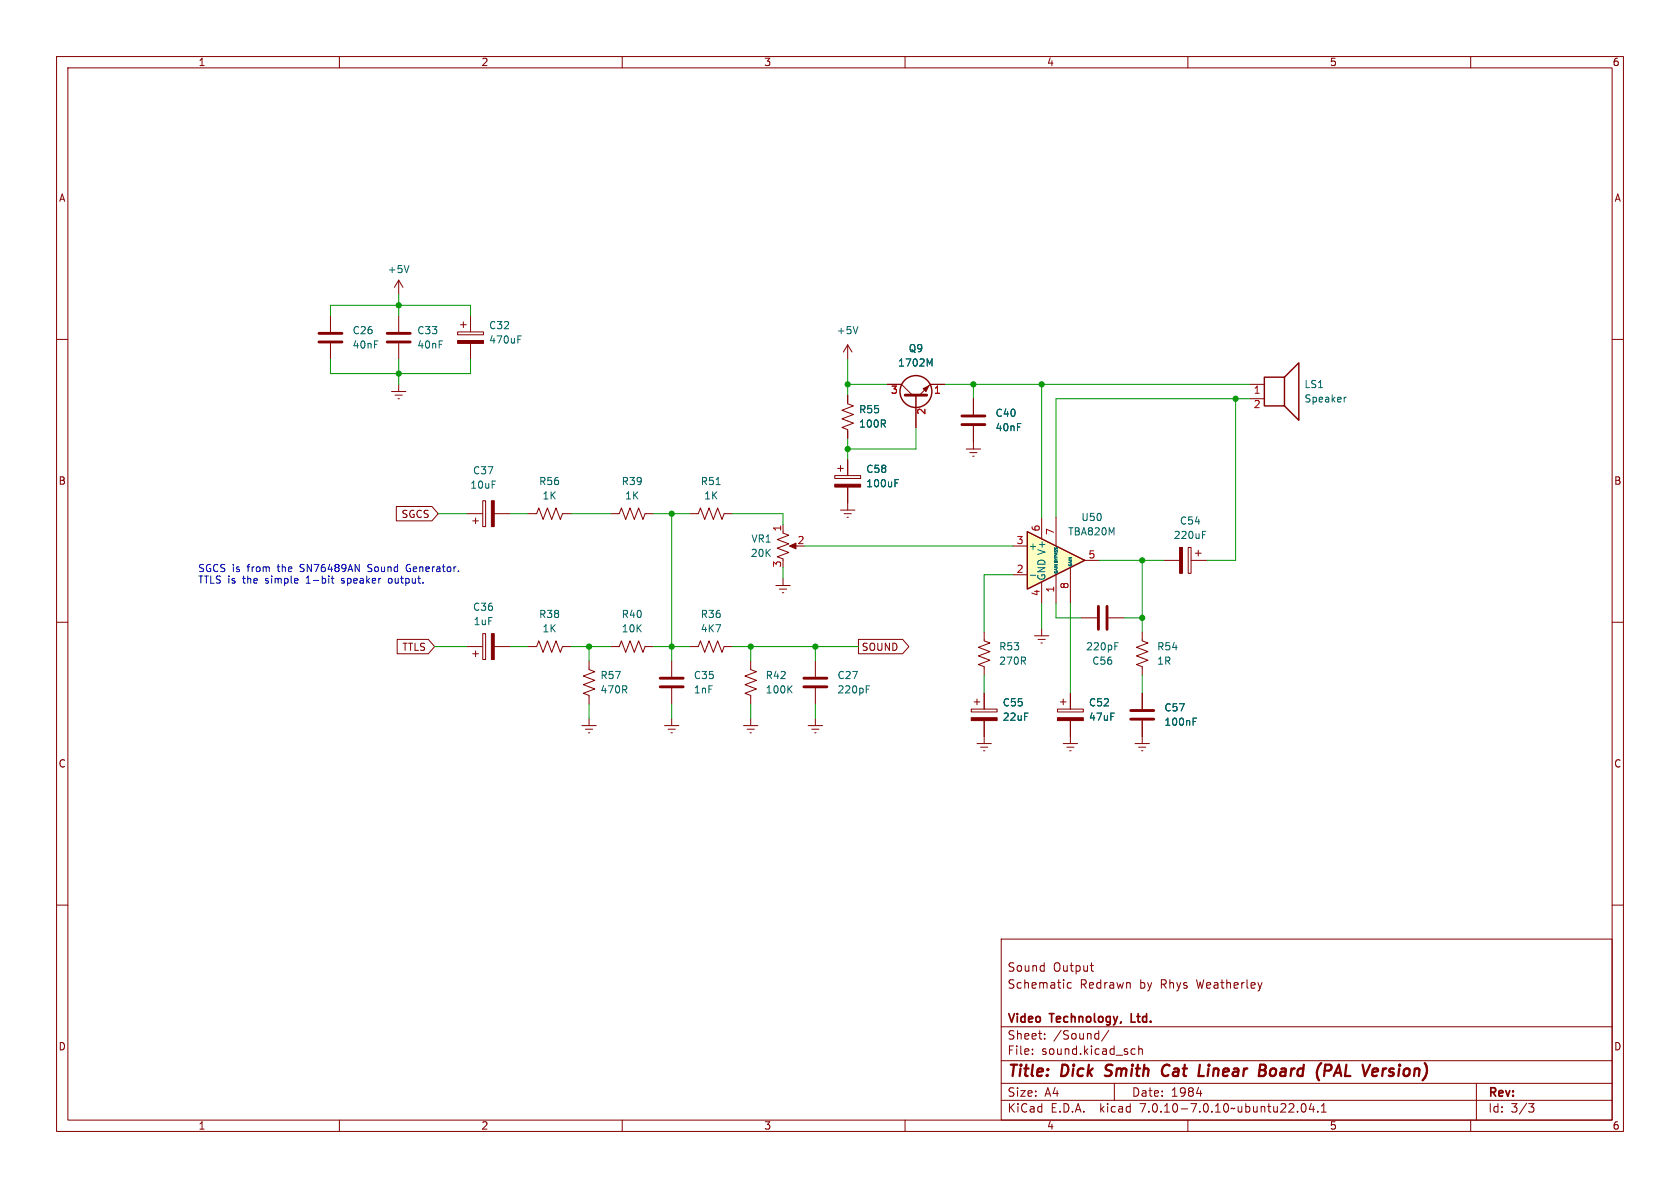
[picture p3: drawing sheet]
<svg xmlns="http://www.w3.org/2000/svg" width="297mm" height="210mm" viewBox="0 0 297 210" stroke-linecap="round" stroke-linejoin="round" font-family="sans-serif">
<g fill="none" stroke="#840000" stroke-width=".18">
<path d="M10 10h277v190h-277zM12 12h273v186h-273zM60 10v2M110 10v2M160 10v2M210 10v2M260 10v2M10 60h2M285 60h2M172.1 70.5v2.8M172.1 75.3v2.8M221 67.9h2.5"/>
<path d="M221 70.5h2.5M148.6 90.2h2.5M149.2 90.8h1.3M149.7 91.4h.3M149.9 88.9v1.3M10 110h2M174 111.8v1.5l1 .4-2 .7 2 .8-2 .8 2 .7-2 .8 1 .4v1.5M182.9 112.4h2.5M183.5 113h1.3M184 113.7h.3M184.1 111.1v1.3M191.1 109.2h2.8"/>
<path d="M196 109.2h2.8M201.9 111.8v1.5l1 .4-2 .7 2 .8-2 .8 2 .7-2 .8 1 .4v1.5M285 110h2M172.7 131.4h2.6M173.4 132.1h1.2M173.9 132.7h.2M174 130.2v1.2M188 131.4h2.5M188.6 132.1h1.3M189.1 132.7h.3M189.2 130.2v1.2M200.7 131.4h2.5"/>
<path d="M201.3 132.1h1.3M201.8 132.7h.3M201.9 122.6v2.7M201.9 127.4v4M10 160h2M285 160h2M177 166h108v32h-108zM189.4 173.8l-.4-.1-.3 .3v.4l.1 .2h.6M192.7 170.7h.6M193 171.6l.3 .1M60 198v2M110 198v2"/>
<path d="M160 198v2M177 194.5h108M177 191.5h108M177 187.5h108M177 181.5h108M182.5 186.3v.1M182.5 185.5v.1M184.7 183.6v.1M184.7 182.8v.1M194.1 182.7l.1 .1M194.2 182.2v1.5M194.2 183.6l-.1 .1"/>
<path d="M196 182.1l-1.3 2M197 191.5v3M200.1 186.3h.6M200.1 185.5h.6M201.3 185.5l.2-.1 .4 .1 .1 .9M201.3 184.9v1.5M210 198v2M211.5 193.3h1M229.4 196.5v.1M230.2 195.2l.2-.1a.81 .81 0 0 1 .6 .6 .81 .81 0 0 1-.3 .8l-.2 .1a.81 .81 0 0 1-.3-1.4zM231.8 195l-.3 1.1h.9M232.2 195.6v1"/>
<path d="M233 196.5v.1M233.6 196.6h.9M233.6 195.5l.4-.4v1.5M260 198v2M261 191.5v6.5M270.2 195.1h1l-.5 .6 .4 .1 .1 .5-.3 .3h-.4"/>
</g>
<path d="M195.3 190.1l.3 .1M195.6 188.4l-.1 .2 .1 .4M206.4 188.2a1.13 1.13 0 0 0-.9 .7 1.13 1.13 0 0 0 .2 1.2l.3 .1 .5-.1M211.9 190.2h.9M213.7 188.9l-.2 1.3M225.3 188.9a.62 .62 0 0 0-.7 .4v.7l.2 .2h.3M233.6 187.9l-.1 .1M235.1 188.2l.2 .1a.58 .58 0 0 1-.4 1M236 189.6h1M236.7 188.2l-.9 2M244.5 188.9l-.2 1.3M245.1 188.9l-.4 .1-.2 .3" fill="none" stroke="#840000" stroke-width=".4"/>
<path d="M200 179.2v1.5h.7" fill="none" stroke="#840000" stroke-width=".3"/>
<path d="M170.1 75.1h4M170.1 73.5h4M194.2 107.2v4.1M195.7 107.2v4.1M199.9 127.1h4.1M199.9 125.6h4.1" fill="none" stroke="#840000" stroke-width=".51"/>
<path d="M238 70.2l-.3 .1M197.1 114.2h.4M197.1 113.6h.6M210.9 127.5h.5M210.9 126.9h.6" fill="none" stroke="#006464" stroke-width=".18"/>
<path d="M223.5 66.7h3.6v5.1h-3.6zM227.1 66.7l2.5-2.6v10.2l-2.5-2.5" fill="none" stroke="#840000" stroke-width=".25"/>
<path d="M181.6 94l10.2 5.1-10.2 5z" fill="#ffffc2"/>
<g fill="none" stroke="#840000" stroke-width=".25">
<path d="M181.6 94l10.2 5.1-10.2 5z"/>
<circle cx="161.9" cy="69.2" r="2.82"/>
</g>
<g fill="none" stroke="#840000" stroke-width=".18">
<path d="M58.4 55.9v2.8M70.5 49.5v2.6M70.5 55.9v2.8M70.5 49.5l-.8 1.3M70.5 49.5l.7 1.3M80.9 58.7h4.6v.5h-4.6zM81.4 57.4h1M81.9 56.9v1M83.2 55.9v2.8M58.4 60.7v2.8M69.2 69.2h2.6M69.8 69.9h1.3"/>
<path d="M70.4 70.5h.2M70.5 60.7v2.8M70.5 67.9v1.3M83.2 60.7v2.8M149.9 69.9v1.5l1 .4-2.1 .7 2.1 .8-2.1 .7 2.1 .8-2.1 .8 1.1 .3v1.6M149.9 61v2.5M149.9 61l-.8 1.2M149.9 61l.7 1.2M156.8 67.9h2.6l1.9 2M161.9 69.9v5.7M167 67.9h-2.5l-1.9 2M170.8 79.4h2.6"/>
<path d="M172.1 70.5v2.8M172.1 75.3v4.1M70.1 89.5h6.3l1.1 1.3-1.1 1.3h-6.3zM82.5 90.8h2.8M83.6 92.1h1M84.1 91.6v1M85.3 88.5h.6v4.6h-.6zM87.4 90.8h2.8M93.3 90.8h1.6l.3-1 .8 2 .8-2 .7 2 .8-2 .8 2 .3-1h1.6M107.9 90.8h1.6l.4-1 .7 2 .8-2 .7 2 .8-2 .8 2 .3-1h1.6M121.9 90.8h1.5l.4-1 .8 2 .7-2 .8 2 .8-2 .7 2 .4-1h1.5M138.4 94.2l1 .4-2 .8 2 .7-2 .8 2 .8-2 .7 1 .4v.3"/>
<path d="M138.4 92.7v1.3M140 96.5h1M147.6 84.1h4.5v.5h-4.5zM148.1 82.8h1M148.6 82.3v1M149.9 81.3v2.8M149.9 86.1v2.8M171.4 80h1.3M172 80.6h.2M179.1 96.5h2.5M184.1 91.4v3.9M186.7 91.4v5.1"/>
<path d="M191.8 99.1h2.5M205.7 99.1h2.8M210.1 96.8h.5v4.5h-.5zM210.6 99.1h2.8M211.3 97.8h1M211.8 97.3v1M70.2 113h5.5l1.1 1.3-1.1 1.3h-5.5zM82.5 114.3h2.8M83.6 115.6h1M84.1 115.1v1M85.3 112h.6v4.6h-.6zM87.4 114.3h2.8"/>
<path d="M93.3 114.3h1.6l.3-1 .8 2 .8-2 .7 2 .8-2 .8 2 .3-1h1.6M104.1 116.8v1.6l1.1 .3-2.1 .8 2.1 .8-2.1 .7 2.1 .8-2.1 .8 1 .3v1.6M107.9 114.3h1.6l.4-1 .7 2 .8-2 .7 2 .8-2 .8 2 .3-1h1.6M118.7 116.8v2.8M121.9 114.3h1.5l.4-1 .8 2 .7-2 .8 2 .8-2 .7 2 .4-1h1.5M132.7 116.8v1.6l1 .3-2 .8 2 .8-2 .7 2 .8-2 .8 1 .3v1.6M137.2 103.5h2.5M137.8 104.1h1.3M138.3 104.8h.3M138.4 102.2v1.3M144.1 116.8v2.8M151.8 113h7.8l1.1 1.3-1.1 1.3h-7.8z"/>
<path d="M179.1 101.6h2.5M184.1 102.9v3.8M186.7 101.6v5.1M189.2 100.3v6.4M102.9 128.3h2.5M103.5 128.9h1.3M104 129.5h.3M104.1 127v1.3M117.5 128.3h2.5M118.1 128.9h1.3M118.6 129.5h.3M118.7 121.7v2.8"/>
<path d="M118.7 127v1.3M131.4 128.3h2.6M132.1 128.9h1.2M132.6 129.5h.2M132.7 127v1.3M142.9 128.3h2.5M143.5 128.9h1.3M144 129.5h.3M144.1 121.7v2.8M144.1 127v1.3M171.7 125.3h4.6v.6h-4.6zM172.2 124.1h1"/>
<path d="M172.7 123.6v1M174 122.6v2.7M174 127.4v2.8M186.9 125.3h4.6v.6h-4.6zM187.5 124.1h1M188 123.6v1M189.2 122.6v2.7M189.2 127.4v2.8M201.9 122.6v2.7M201.9 127.4v2.8"/>
</g>
<g fill="none" stroke="#006464" stroke-width=".18">
<path d="M72.3 46.9l-.4 1.3M91.6 60h.4M91.6 59.4h.6M151.7 57.7l-.4 1.3M164.3 64.4l.5-1v1.3M126.6 85.7h.7M158.2 85.4h.4M158.2 84.8h.6M212.6 94.5h.4M212.6 93.9h.6M182.1 101.7h1M139.5 121.8l.5 .7"/>
<path d="M140 121.2l-.7 .8M153.1 121.8h.5M153.1 121.2h.7M210.9 127.5h.5M210.9 126.9h.6"/>
</g>
<g fill="#840000" stroke="#840000" stroke-width=".18">
<path d="M147.6 85.6h4.5v.5h-4.5z"/>
<path d="M208.5 96.8h.5v4.5h-.5z"/>
<path d="M163.2 68.7l1-.5-.5 1z"/>
<path d="M86.9 112h.5v4.6h-.5z"/>
<path d="M86.9 88.5h.5v4.6h-.5z"/>
<path d="M80.9 60.2h4.6v.5h-4.6z"/>
<path d="M186.9 126.9h4.6v.5h-4.6z"/>
<path d="M139.6 96.5l1.1-.5v1z"/>
<path d="M171.7 126.9h4.6v.5h-4.6z"/>
</g>
<path d="M56.4 58.9h4.1M68.5 58.9h4M56.4 60.5h4.1M68.5 60.5h4M160 69.9h3.8M116.7 119.9h4.1M142.1 119.9h4.1M116.7 121.4h4.1M142.1 121.4h4.1" fill="none" stroke="#840000" stroke-width=".51"/>
<path d="M65.3 99.8l-.3 .2 .3 .4M72.2 99.8a.68 .68 0 0 0-.4 .6 .68 .68 0 0 0 .4 .6M54.1 103.1h.8M54.3 102.1l-.2 .1M58.6 102.2h.4M58.7 101.8v1.1l.3 .2M60.4 103l.1 .1M60.5 102.2l-.1 .2 .1 .3M65 101h.2M69.1 102.2l-.3 .1-.2 .2 .1 .5 .4 .1" fill="none" stroke="#0000c2" stroke-width=".18"/>
<g fill="none" stroke="#009600" stroke-width=".18">
<path d="M58.4 55.9v-1.9h24.8v1.9M70.5 52.1v3.8M58.4 63.5v2.5h24.8v-2.5M70.5 63.5v4.4M149.9 67.9h6.9M149.9 63.5v6.4M149.9 77.5v3.8M161.9 75.6v3.8h-12M167 67.9h54M172.1 67.9v2.6M184.1 67.9v23.5M218.4 70.5v28.6h-5"/>
<path d="M221 70.5h-34.3v20.9M77.5 90.8h5M90.2 90.8h3.1M101 90.8h6.9M115.6 90.8h6.3M118.7 90.8v26M129.5 90.8h8.9v1.9M142.2 96.5h36.9M194.3 99.1h11.4M201.9 99.1v12.7M76.8 114.3h5.7M90.2 114.3h3.1"/>
<path d="M101 114.3h6.9M104.1 114.3v2.5M115.6 114.3h6.3M129.5 114.3h22.3M132.7 114.3v2.5M138.4 100.3v1.9M144.1 114.3v2.5M174 119.4v3.2M179.1 101.6h-5.1v10.2M184.1 106.7v4.4M186.7 106.7v2.5h4.4M189.2 106.7v15.9"/>
<path d="M198.8 109.2h3.1M201.9 119.4v3.2M104.1 124.5v2.5M118.7 124.5v2.5M132.7 124.5v2.5M144.1 124.5v2.5"/>
</g>
<g fill="#009600" stroke="#009600" stroke-width=".18">
<circle cx="118.7" cy="114.3" r=".46"/>
<circle cx="104.1" cy="114.3" r=".46"/>
<circle cx="184.1" cy="67.9" r=".46"/>
<circle cx="201.9" cy="109.2" r=".46"/>
<circle cx="172.1" cy="67.9" r=".46"/>
<circle cx="218.4" cy="70.5" r=".46"/>
<circle cx="201.9" cy="99.1" r=".46"/>
<circle cx="149.9" cy="79.4" r=".46"/>
<circle cx="149.9" cy="67.9" r=".46"/>
<circle cx="144.1" cy="114.3" r=".46"/>
<circle cx="132.7" cy="114.3" r=".46"/>
<circle cx="118.7" cy="90.8" r=".46"/>
<circle cx="70.5" cy="54" r=".46"/>
<circle cx="70.5" cy="66" r=".46"/>
</g>
<g font-size="2.8" fill="#840000">
<text x="178" y="190.9">Title:</text>
<text x="187.7" y="190.9">Dick</text>
<text x="196.3" y="190.9">Smith</text>
<text x="207.1" y="190.9">Cat</text>
<text x="214.3" y="190.9">Linear</text>
<text x="225.8" y="190.9">Board</text>
<text x="236.8" y="190.9">(PAL</text>
<text x="245.8" y="190.9">Version)</text>
</g>
<g font-size="2.1" fill="#840000">
<text x="178" y="172">Sound</text>
<text x="186.2" y="172">Output</text>
<text x="178" y="175">Schematic</text>
<text x="190.9" y="175">Redrawn</text>
<text x="201.5" y="175">by</text>
<text x="205.3" y="175">Rhys</text>
<text x="211.8" y="175">Weatherley</text>
<text x="178" y="184">Sheet:</text>
<text x="178" y="181.2">Video</text>
<text x="185.7" y="181.2">Technology,</text>
<text x="186.2" y="184">/Sound/</text>
<text x="200.6" y="181.2">Ltd.</text>
<text x="178" y="186.7">File:</text>
<text x="184.1" y="186.7">sound.kicad_sch</text>
<text x="178" y="196.9">KiCad</text>
<text x="178" y="194.1">Size:</text>
<text x="184.7" y="194.1">A4</text>
<text x="185.7" y="196.9">E.D.A.</text>
<text x="194.6" y="196.9">kicad</text>
<text x="200" y="194.1">Date:</text>
<text x="201.8" y="196.9">7.0.10-7.0.10~ubuntu22.04.1</text>
<text x="207" y="194.1">1984</text>
<text x="263" y="194.3">Rev:</text>
<text x="263" y="196.9">Id:</text>
<text x="267.1" y="196.9">3/3</text>
</g>
<g font-size="1.8" fill="#840000">
<text x="35" y="11.9">1</text>
<text x="85" y="11.9">2</text>
<text x="135" y="11.9">3</text>
<text x="185" y="11.9">4</text>
<text x="235" y="11.9">5</text>
<text x="285" y="11.9">6</text>
<text x="10.3" y="35.9">A</text>
<text x="285.3" y="35.9">A</text>
<text x="10.3" y="85.9">B</text>
<text x="285.3" y="85.9">B</text>
<text x="70.9" y="91.8">SGCS</text>
<text x="71" y="115.3">TTLS</text>
<text x="152.2" y="115.3">SOUND</text>
<text x="10.3" y="135.9">C</text>
<text x="285.3" y="135.9">C</text>
<text x="10.3" y="185.9">D</text>
<text x="285.3" y="185.9">D</text>
<text x="35" y="199.9">1</text>
<text x="85" y="199.9">2</text>
<text x="135" y="199.9">3</text>
<text x="185" y="199.9">4</text>
<text x="235" y="199.9">5</text>
<text x="285" y="199.9">6</text>
</g>
<g font-size="1.8" fill="#006464">
<text x="68.4" y="48.5">+5V</text>
<text x="62.2" y="59.3">C26</text>
<text x="73.7" y="59.3">C33</text>
<text x="86.4" y="58.4">C32</text>
<text x="147.8" y="59.3">+5V</text>
<text x="62.2" y="61.8">40nF</text>
<text x="73.7" y="61.8">40nF</text>
<text x="86.4" y="60.9">470uF</text>
<text x="158.7" y="65">1702M</text>
<text x="160.6" y="62.5">Q9</text>
<text x="230.5" y="68.8">LS1</text>
<text x="230.5" y="71.3">Speaker</text>
<text x="151.8" y="75.8">100R</text>
<text x="151.8" y="73.3">R55</text>
<text x="175.9" y="73.9">C40</text>
<text x="175.9" y="76.4">40nF</text>
<text x="153" y="83.8">C58</text>
<text x="83" y="86.6">10uF</text>
<text x="83.5" y="84">C37</text>
<text x="95.2" y="86">R56</text>
<text x="95.8" y="88.5">1K</text>
<text x="109.8" y="86">R39</text>
<text x="110.4" y="88.5">1K</text>
<text x="123.8" y="86">R51</text>
<text x="124.4" y="88.5">1K</text>
<text x="153" y="86.3">100uF</text>
<text x="188.7" y="94.8">TBA820M</text>
<text x="191.1" y="92.3">U50</text>
<text x="207.4" y="95.5">220uF</text>
<text x="208.5" y="92.9">C54</text>
<text x="132.6" y="98.7">20K</text>
<text x="132.7" y="96.1">VR1</text>
<text x="181.7" y="97.4">+</text>
<text x="185" y="102.7" transform="rotate(-90 185 102.7)">GND V+</text>
<text x="83.5" y="108.2">C36</text>
<text x="83.6" y="110.7">1uF</text>
<text x="95.2" y="109.4">R38</text>
<text x="95.8" y="112">1K</text>
<text x="109.8" y="109.4">R40</text>
<text x="109.8" y="112">10K</text>
<text x="123.8" y="109.4">R36</text>
<text x="123.8" y="112">4K7</text>
<text x="176.5" y="117.7">270R</text>
<text x="176.5" y="115.2">R53</text>
<text x="191.9" y="115.2">220pF</text>
<text x="193" y="117.7">C56</text>
<text x="204.5" y="117.7">1R</text>
<text x="204.5" y="115.2">R54</text>
<text x="106.1" y="122.8">470R</text>
<text x="106.1" y="120.2">R57</text>
<text x="122.6" y="122.8">1nF</text>
<text x="122.6" y="120.2">C35</text>
<text x="135.3" y="122.8">100K</text>
<text x="135.3" y="120.2">R42</text>
<text x="148" y="122.8">220pF</text>
<text x="148" y="120.2">C27</text>
<text x="177.2" y="125.1">C55</text>
<text x="192.4" y="125.1">C52</text>
<text x="205.7" y="126">C57</text>
<text x="177.2" y="127.6">22uF</text>
<text x="192.4" y="127.6">47uF</text>
<text x="205.7" y="128.5">100nF</text>
</g>
<g font-size="1.8" fill="#a90000">
<text x="157.4" y="69.9">3</text>
<text x="165" y="69.9">1</text>
<text x="221.5" y="69.9">1</text>
<text x="163.9" y="73.4" transform="rotate(-90 163.9 73.4)">2</text>
<text x="221.5" y="72.5">2</text>
<text x="138.2" y="94.1" transform="rotate(-90 138.2 94.1)">1</text>
<text x="183.9" y="94.1" transform="rotate(-90 183.9 94.1)">6</text>
<text x="186.4" y="94.7" transform="rotate(-90 186.4 94.7)">7</text>
<text x="138.2" y="100.4" transform="rotate(-90 138.2 100.4)">3</text>
<text x="140.9" y="96.3">2</text>
<text x="179.6" y="101.3">2</text>
<text x="179.6" y="96.3">3</text>
<text x="192.3" y="98.8">5</text>
<text x="183.9" y="105.5" transform="rotate(-90 183.9 105.5)">4</text>
<text x="186.4" y="104.8" transform="rotate(-90 186.4 104.8)">1</text>
<text x="189" y="104.2" transform="rotate(-90 189 104.2)">8</text>
</g>
<g font-size="1.8" fill="#0000c2">
<text x="34.9" y="101.2">SGCS is</text>
<text x="43.9" y="101.2">from</text>
<text x="49.4" y="101.2">the</text>
<text x="53.5" y="101.2">SN76489AN</text>
<text x="65.7" y="101.2">Sound</text>
<text x="72.7" y="101.2">Generator.</text>
<text x="34.9" y="103.3">TTLS is</text>
<text x="43.1" y="103.3">the</text>
<text x="47.2" y="103.3">simple</text>
<text x="54.6" y="103.3">1-bit</text>
<text x="61" y="103.3">speaker</text>
<text x="69.5" y="103.3">output.</text>
</g>
<g font-size=".7" fill="#006464">
<text x="187.1" y="101.5" transform="rotate(-90 187.1 101.5)">GAINBYPASS</text>
<text x="189.6" y="100.2" transform="rotate(-90 189.6 100.2)">GAIN</text>
</g>
</svg>
